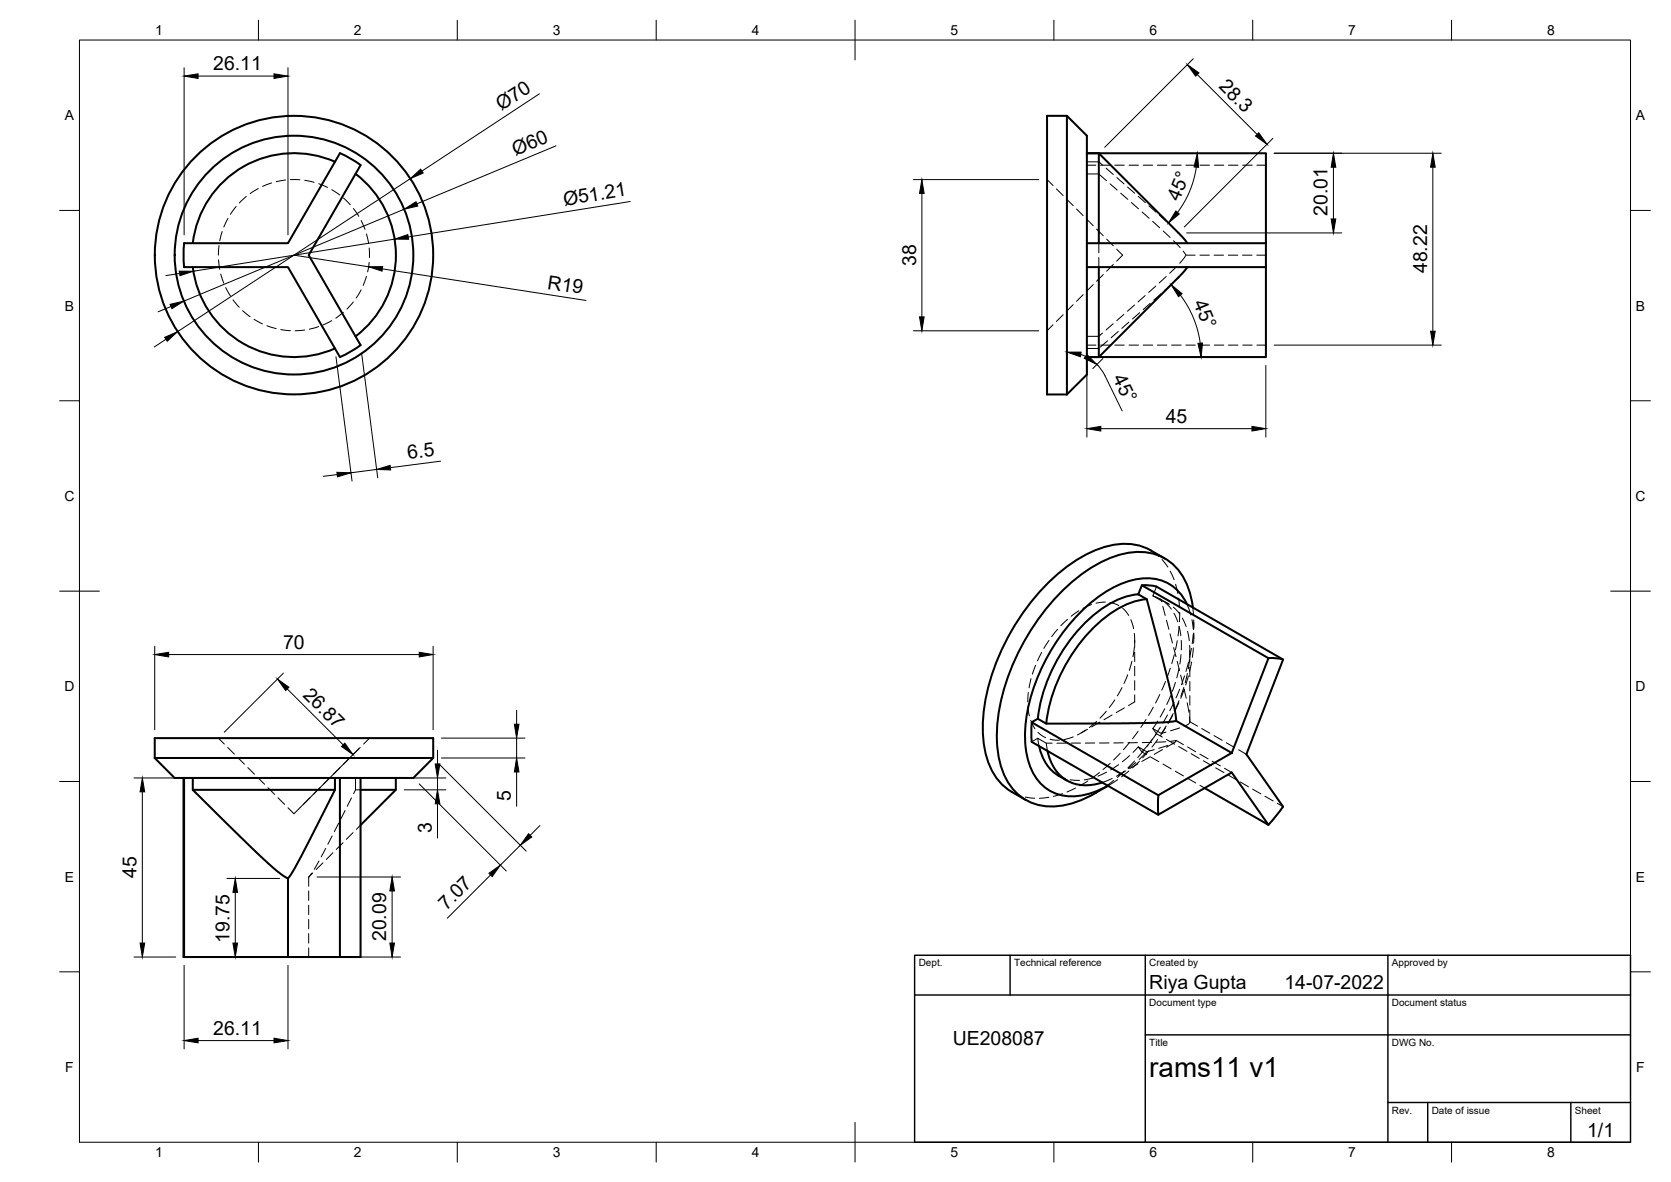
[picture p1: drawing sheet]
<svg xmlns="http://www.w3.org/2000/svg" width="420mm" height="297mm" viewBox="0 0 420 297" stroke-linecap="round" stroke-linejoin="round" font-family="sans-serif">
<!-- layer: Hidden -->
<g fill="none" stroke="#000" stroke-width=".25">
<path d="M55.9 58.2l-.6 2.3M57.3 54.9l-1 2.2M59.4 51.9l-1.5 2M61.9 49.4l-1.7 1.6M64.9 47.4l-2 1.2M68.3 46l-2.3 .8M71.8 45.2l-2.4 .5M73 45.1l2.4 .1M76.6 45.3l2.4 .5M80.1 46.2l2.3 .9M83.4 47.7l2 1.3M86.4 49.8l1.7 1.7"/>
<path d="M88.9 52.4l1.3 2M90.8 55.4l1 2.2M92.1 58.8l.6 2.3M263.3 45.1l1.5 1.5M265.6 47.5l1.7 1.6M268.1 50l1.7 1.7M270.7 52.5l1.7 1.7M273.2 55l1.7 1.7M273.3 40.7h3l.9 .8M273.3 43.7h3M273.3 41.5h2.2M275.7 57.6l1.7 1.7"/>
<path d="M276.4 43.8l1.8 1.6M276.7 41.5h2.4M278.1 42.3l1.8 1.5M279.1 46.2l1.8 1.6M280.3 41.5h2.4M280.8 44.6l1.8 1.6M281.8 48.5l1.8 1.6M283.5 47l1.8 1.6M283.9 41.5h2.4M284.5 50.9l1.8 1.6M286.2 49.3l1.8 1.6M287.2 53.3l1.7 1.5"/>
<path d="M287.4 41.5h2.4M288.9 51.7l1.8 1.6M289.8 55.6l1.8 1.6M291 41.5h2.4M291.5 54.1l1.8 1.6M292.5 58l1.7 1.7M294.2 56.5l1.7 1.6M294.6 41.5h2.4M298.2 41.5h2.3M301.8 41.5h2.3M305.3 41.5h2.4M308.9 41.5h2.4"/>
<path d="M312.5 41.5h2.4M316 41.5h2.3M54.9 65.3l.3 2.4M55.1 61.7l-.2 2.4M55.5 68.9l.8 2.3M56.7 72.3l1.2 2.1M58.6 75.4l1.6 1.8M61 78.1l1.9 1.5M86.3 78.5l-1.9 1.5M88.8 75.9l-1.6 1.8M90.8 72.8l-1.2 2.1M92.1 69.5l-.8 2.2"/>
<path d="M92.8 62.3l.1 2.4M92.8 65.9l-.4 2.4M267.3 79.1l-1.7 1.7M269.8 76.6l-1.7 1.7M272.4 74l-1.7 1.7M274.9 71.5l-1.7 1.7M276.3 61.1v2.4M276.3 64.7v2.4M277.4 69l-1.7 1.7M278.3 60.1l1.6 1.7M279.9 66.5l-1.6 1.6M280.8 62.6l1.5 1.5-1.5 1.5"/>
<path d="M282.6 79l-1.8 1.6M285.3 76.7l-1.8 1.5M286.6 78.6l-1.8 1.6M288 74.3l-1.8 1.6M289.2 76.2l-1.8 1.6M290.6 71.9l-1.8 1.6M291.9 73.8l-1.8 1.6M293.2 69.5l-1.7 1.6M294.5 71.4l-1.7 1.6M295.1 60.5l1.6 1.7M295.8 67l-1.7 1.7M296.3 69.7l-.9 .9"/>
<path d="M297.5 63.1l.7 1h2.3M298.1 64.3l-1.5 1.9M301.7 64.1h2.4M305.3 64.1h2.4M308.8 64.1h2.4M312.4 64.1h2.4M316 64.1h2.3M63.9 80.2l2.1 1.2M67.1 81.9l2.3 .7M70.6 82.8l2.4 .3M76.6 82.9l-2.4 .2M80.1 82.1l-2.3 .6"/>
<path d="M83.4 80.6l-2.2 1M264.8 81.6l-1.5 1.5M273.3 87.6h3M273.3 86.7h2.2M276.7 86.7h2.4M277.2 83.7l-.9 .8h-3M278.5 85.6l-1.8 1.6M279.9 81.4l-1.8 1.5M280.3 86.7h2.4M281.2 83.3l-1.8 1.6M283.9 80.9l-1.8 1.6M283.9 86.7h2.4"/>
<path d="M287.4 86.7h2.4M291 86.7h2.4M294.6 86.7h2.4M298.2 86.7h2.3M301.8 86.7h2.3M305.3 86.7h2.4M308.9 86.7h2.4M312.5 86.7h2.4M316 86.7h2.3M289.3 138.3l2 1.5M265.9 158.1l-1.5 1.9M268.4 155.6l-1.7 1.7"/>
<path d="M271.3 153.5l-2 1.4M274.4 151.9l-2.1 1M277.9 151.3l-2.3 .3M279.1 151.4l2.2 .8M282.3 152.9l1.5 1.8M284.4 155.7l.6 2.3M285.2 159.2l.1 2.3M289.9 149.7l2 1M290.8 147.4l-.9 2.3 2.1 1.3 .1 .2M291.7 150.5l2.1 1.3M292 151l2 .9M292.2 140.6l1.4 1.9"/>
<path d="M292.4 152.4l.6 2.3M292.9 151.3l1.6 1.8M293.3 155.8l.6 2.3M294.2 159.3l.6 2.3M294.2 143.5l1 2.2M295 152.6l1.7 1.7M295.2 154.1l.9 2.2M295.6 146.8l.6 2.3M296.4 150.3l.2 2.4M296.5 157.4l-.3 2.4M296.5 157.4l.4 2.4M296.6 153.9v2.4"/>
<path d="M297.3 155.3l1 2.2M298.4 151.8l1 2.8M298.6 158.6l.4 2.4M299.7 155.7l.3 2.4M299.9 152.7l.2 1.9M300 159.4l-.2 2.4M300.1 159.3v2.3M300.1 155.8v2.4M300.2 156.4v1.5M300.2 159.1v1.4M258.5 177.6l.3 2.3M258.6 174l-.2 2.4"/>
<path d="M259.2 170.5l-.5 2.4M260.4 167.2l-.8 2.2M261.9 164l-1 2.1M263.8 160.9l-1.3 2M278.2 178.7l-1.6 1.8M279.6 179.7l-2 1.2M280.3 175.9l-1.4 1.9M282.1 172.8l-1.2 2.1M282.7 177.9l-2 1.2M283.5 169.6l-.9 2.2M284.6 166.2l-.6 2.3M285.2 162.7l-.3 2.3"/>
<path d="M285.3 174.6v1.8l-1.5 .9M285.3 160.9v1.8M285.3 163.9v2.4M285.3 167.5v2.3M285.3 171v2.4M290 177.7l-1.2 2.1M291.6 174.5l-1 2.2M292.9 178.1l-1.2 2.1M293.1 171.3l-1 2.1M293.6 179.7l-1.2 2M294.3 167.9l-.8 2.3M294.3 174.9l-.9 2.1"/>
<path d="M294.9 179.8l-1.2 2.1M295 179.3l-1.2 2.1M295.1 162.7l.6 2.3M295.2 176.5l-1.1 2.1M295.3 164.5l-.7 2.3M295.6 171.5l-.8 2.2M296 166.2l.6 2.3M296 161l-.4 2.3M296.4 176.6l-1 2.1M296.4 168l-.5 2.4M296.5 176.1l-1 2.2M296.6 173.2l-.9 2.2"/>
<path d="M296.9 169.7l.5 2.3M296.9 164.5l-.2 2.4M297 160.9v2.4M297.7 172.7l-.8 2.3M297.7 173.1l.6 2.4M297.8 173.3l-.9 2.2M297.8 169.8l-.7 2.3M298.5 176.6l.4 2.4M298.6 169.3l-.6 2.3M298.8 169.8l-.7 2.3M298.8 166.4l-.6 2.3M299.1 165.7l-.3 2.4"/>
<path d="M299.1 162.2v2.3M299.2 163.5v3M299.2 167.7v2.4M299.2 171.2v2.4M299.2 174.8v2.4M299.2 178.4v3M299.6 162.9l-.5 2.4M299.6 166.4l-.5 2.3M300.1 162.8l-.3 2.4M54.9 185.5l1.5 1.5M57.3 187.8l1.6 1.7M59.8 190.4l1.7 1.7"/>
<path d="M62.3 192.9l1.7 1.7M64.8 195.4l1.7 1.7M67.4 197.9l1.6 1.7M80.5 197.9l-1.7 1.7M83 195.4l-1.7 1.7M85.5 192.9l-1.7 1.7M88.1 190.4l-1.7 1.7M89.4 195.5v3l-.5 .9M89.4 198.5h1.3M90.6 187.8l-1.7 1.7M92.9 185.5l-1.5 1.5M254.4 199l2.2 1"/>
<path d="M259.2 181l1 2.1M260.9 185.5l2.2 1.3h1.5M260.9 185.5l.4 2M260.9 185.5l-1.5 .9M261 184l1.9 1.4M263.1 186.8l.3 1.9M264 185.8l2.4 .2M266.1 194.9l1.8 .8M267.2 199.5l-2.3 .6M268.1 186.7l-2.4 .1M269.1 196l2.3 .1M269.3 186.7h2.4"/>
<path d="M269.8 185.2l-2.3 .7M270.4 198l-2.1 1M272.9 183.5l-2 1.2M273.5 183.3l-1.6 .9M273.5 196.2l-2 1.3M274.9 195.4l-2.3 .6M275.3 186.7h-2.4M275.7 181.3l-1.8 1.5M276.4 194.1l-1.9 1.5M276.5 181.5l-2 1.2M277.2 198.2l-1.7 1M278.2 194.1l-2.1 1"/>
<path d="M278.8 186.7h-2.3M279.1 191.8l-1.8 1.6M279.7 195.6l-2.5 1M280 196.1l-1.9 1.5M281 195.9l-2.4 1.6 .4-.3M281.3 192.2l-2 1.3M281.7 189.3l-1.7 1.7M282.4 186.7h-2.4M282.7 193.8l-2 1.3M282.7 193.8l-1.7 1.6M283 193.7l-1.9 1.1M283.9 193.7l-1.9 1.5"/>
<path d="M284 186.6l-1.5 1.8M284 189.9l-1.8 1.5M285.3 191.2l-1.7 1.8M285.6 191.6l-1.9 1.5M286 186.6l-2.4 .1M286.1 192l-2.1 1.2M286.2 183.8l-1.4 1.9M286.2 187.7l-1.3 1.4M286.5 191.3l-1.7 1.7M287.6 188.6l-1.5 1.8M288.2 180.8l-1.3 2M288.4 188.9l-2 1.9"/>
<path d="M288.6 187.2l-1.5 1.8M288.9 188.7l-1.6 1.7M289.2 190.2l-2.1 1.2M289.3 190.2l2.1 1.2M289.6 186.6h-2.4M289.8 185.7l-1.4 1.9M289.9 183.1l2.1 1.2 1.2-.3M289.9 183.1l.9 1.3M290.2 188.4l-1.8 .5-2.2-1.2 .9 1.3 1.2 .6M290.8 184.4l-1.4 1.9M290.8 184.4l1.4 .8M291.1 185.9l-1.5 1.8"/>
<path d="M291.1 181.2l-1.2 1.9M291.8 182.7l-1.4 2M292.3 188.4l-2.1 1.2M292.4 192l2.1 1.2M293.1 182.9l-1.3 2M293.1 186.4l-2.3 .1M293.2 182.4l-1.2 1.9M293.3 185.8l2 1.2M293.6 187.3l-2.2 .8M295.2 186.7l-1.9 1.1M295.5 193.8l2.1 1.2M295.7 186.1l-.3 .4-.7 .4"/>
<path d="M295.7 186.1l-1.4 .2M295.7 186.1l1.9 1M296.4 187.6l2 1.2M296.6 182.9l-2.3 .7M298.6 187.7l2.1 1.2M298.6 195.6l2.1 1.2M299.1 180.1l.1 1.3M299.2 181.4l-.4 .6-1.1 .5M299.2 181.4l1.9 1.1M299.5 189.4l2 1.2M301.7 189.5l2.1 1.2M301.7 197.4l1.2 .6"/>
<path d="M302.2 183.1l2 1.2M302.6 191.2l2 1.2M304.8 191.3l2.1 1.2M305.2 184.9l2.1 1.2M305.7 193l2 1.1M307.9 193.1l1.8 1M308.3 186.7l2.1 1.1M308.8 194.7l2 1.2M311.4 188.4l2 1.2M311.9 196.5l2 1.2M315 198.3l2 1.2M69.9 200.5l1.7 1.6"/>
<path d="M72.4 203l1.5 1.5 1.5-1.5M77.9 200.5l-1.6 1.6M78.4 219.4l-.8 1M78.7 219.4l-1.1 1M80.2 216.4l-1.2 2M81.2 216.8l-1.7 1.7M81.9 213.2l-1.1 2.1M83.5 210.1l-1.1 2.1M83.7 214.3l-1.7 1.7M85.2 206.9l-1.1 2.1M86.3 211.8l-1.7 1.7M86.8 203.7l-1.1 2.1"/>
<path d="M88.4 200.5l-1.1 2.1M88.8 209.2l-1.7 1.7M90.7 207.4l-1.1 1M257.8 200.3l2.4 .3M263.7 200.4l-2.4 .2M318.1 200.1l2 1.2M321.2 201.9l1.4 .8M77.6 220.4v2.3M77.6 223.9v2.4M77.6 227.5v2.4M77.6 231v2.4M77.6 234.6v2.4"/>
<path d="M77.6 238.2v2.3"/>
</g>
<!-- layer: Visible -->
<g fill="none" stroke="#000" stroke-width=".51">
<path d="M85.5 38.5l-13.1 22.6h-26.1M85.5 38.5l2.7 1.3 2.5 1.7M268.3 29.1h-5v70h5M268.3 29.1l5 5v60l-5 5M268.3 29.1v70M276.3 38.5l20.4 20.4 1.8 2.2M276.3 38.5h-3h45v22.6M276.3 38.5v22.6M84.2 40.7a25.6 25.6 0 0 0-35.7 20.4M89.4 43.7a25.6 25.6 0 0 1 0 40.8M90.7 41.5l-13.1 22.6 13.1 22.6M46.3 67.1h26.1l13.1 22.6 2.7-1.3 2.5-1.7"/>
<path d="M46.3 61.1l-.2 3 .2 3M48.5 67.1a25.6 25.6 0 0 0 35.7 20.5M273.3 67.1h45v22.6h-45h3M273.3 61.1h45M276.3 67.1v22.6M298.5 67.1l-1.8 2.3-20.4 20.3M318.3 61.1v6M286.2 149.3a23.1 23.1 0 0 0-14.1 7.9 41.6 41.6 0 0 0-11.1 23.4M287.1 147.1h1.9l1.8 .3 31.8 18.3-9.2 23.9 9.2 13.1-3.7 4.6M288.4 150.6a23.1 23.1 0 0 0-14.1 7.8 41.6 41.6 0 0 0-11.2 23.5M292.9 140.4a17 17 0 0 0-9.7-3.7 24.5 24.5 0 0 0-14.1 5.1 56.2 56.2 0 0 0-21.8 37.9 24.5 24.5 0 0 0 2.6 14.8 12.6 12.6 0 0 0 4.5 4.5l3.5 2M298.4 151.8a11 11 0 0 0-13.3-6.1 31.7 31.7 0 0 0-16 11 47.3 47.3 0 0 0-11.4 27.7 17.6 17.6 0 0 0 3.8 12.3 11.3 11.3 0 0 0 12 2.9l3.3-1.3 1.8-.9a33.3 33.3 0 0 1-10.7 4.9 13.1 13.1 0 0 1-16.3-9.9 37.7 37.7 0 0 1 2.2-23.3 55.7 55.7 0 0 1 19.3-25.6 23 23 0 0 1 14.7-4.7 12.9 12.9 0 0 1 11.3 9.9l.8 4"/>
<path d="M319 165.4h1.9l1.7 .3M38.9 190.5v-5h70v5M38.9 190.5l5 5h60l5-5M38.9 190.5h70M46.1 195.5v45h.2M46.3 195.5v45h26.1M48.5 195.5v3l17.2 16.8 3.6 3.3 3.1 2.2v19.7M48.5 198.5h35.7M84.2 195.5v3l-8.5 16.8-1.9 3.4-1.4 2.1M85.5 195.5v45h-13.1M90.7 195.5v45h-5.2M90.7 198.5h8.8"/>
<path d="M99.5 195.5v3l-8.8 8.9M259.4 181.5l1.5-.9 2.2 1.2 24.9-.1 5.3-.2 2.4-.3 14 8-18.5 10.6zM259.4 181.5v4.9l31.8 18.4 18.5-10.7 9.2 13.2-16-9.3M261.3 187.5a11.4 11.4 0 0 0 7 8.6M263.4 188.7a9.8 9.8 0 0 0 9.6 8.6l2.7-.3 1.5-.4M291.3 199.8v4.9M295.7 181.2l-.3-3-1.2-5.2-5.8-22.4-2.2-1.2 .9-2.3 31.8 18.3-9.2 23.8"/>
<circle cx="73.9" cy="64.1" r="30"/>
<circle cx="73.9" cy="64.1" r="35"/>
</g>
<!-- layer: Border -->
<g fill="none" stroke="#000" stroke-width=".25">
<path d="M20 10.1h390v276.9h-390zM65 5.1v5M115 5.1v5M165 5.1v5M215 5.1v10M265 5.1v5M315 5.1v5M365 5.1v5M15 52.9h5M410 52.9h5M15 100.7h5M410 100.7h5"/>
<path d="M15 148.6h10M405 148.6h10M15 196.4h5M410 196.4h5M15 244.2h5M410 244.2h5M65 287v5M115 287v5M165 287v5M215 282.1v9.9M265 287v5M315 287v5"/>
<path d="M365 287v5"/>
</g>
<!-- layer: TitleBlock -->
<path d="M230 240.1h180v46.9h-180zM230 250h180M254 240.1v9.9M288 240.1v46.9M349 240.1v46.9M288 260.1h122M349 277.1h61M359 277.1v9.9M395 277.1v9.9" fill="none" stroke="#000" stroke-width=".36"/>
<!-- layer: Dimensions -->
<g fill="none" stroke="#000" stroke-width=".25">
<path d="M46.3 17v42M49.8 19.1h19.1M72.4 17v42M300 14.8l-22.2 22.2M301 18.7l15.1 15.1M135.6 23.6l-29.5 19.4M139.8 36.6l-35 14.6M320.1 34.8l-22.3 22.3M320.4 38.5h42M101.6 52.6l-55.4 23.1M103.2 44.9l-58.5 38.4M158.5 50.6l-55.8 8.9"/>
<path d="M229.7 45.1h31.5M231.8 48.6v31M298.4 58.5h39M300.8 42a24.8 24.8 0 0 1-4.7 11.4M335.3 42v13M360.3 42v41.2M43 77l-3.2 1.4M45.2 68.7l-3.5 .6M73.9 64.1l18.8 2.9M96.1 67.6l51.2 7.9M99.2 60.1l-50.6 8.1M296.8 74.2a25.7 25.7 0 0 1 5 12"/>
<path d="M41.7 85.3l-2.9 1.9M84.5 89.6l4 31.3M90.9 88.8l4.1 31.3M229.7 83.1h31.5M271.7 89.1l1.3 .5M273.3 91.8v18M275.8 91.6l1.2 1.3 .9 1.5M277.3 90.1l-2.5 2.5M277.9 94.5l4.3 8.8M318.3 91.8v18M320.4 86.7h42M84.8 119.3l-3.5 .4"/>
<path d="M94.7 118l-6.5 .8M110.8 115.9l-12.6 1.6M276.8 107.7h38M38.9 162.4v21M42.4 164.5h63M71.2 169.2l-14.8 14.8M72.2 173.1l14.1 14.1M108.9 162.4v21M129.9 178.5v3.5M33.7 195.5h10.5M35.8 199v38M90.2 188.2l-14.8 14.8"/>
<path d="M101.6 195.5h10.5M101.6 198.5h10.5M105.4 197l21.9 21.9M110 188.5v3.5M110 195.5v3M110.4 192l21.9 21.9M111 185.5h21M111 190.5h21M129.9 185.5v5M129.9 194v8.6M110 202v8.6M123.3 219.9l-10.8 10.8"/>
<path d="M130.8 212.4l-5 5M135.8 207.5l-2.5 2.4M57.1 220.8h13.2M59.2 224.2v12.8M79.7 220.4h21M98.6 223.9v13.1M33.7 240.5h10.5M46.3 242.6v21M57.1 240.5h13.2M72.4 242.6v21M79.7 240.5h21M49.8 261.5h19.1"/>
</g>
<g fill="#000" stroke="#000" stroke-width=".25">
<path d="M46.3 19.1l3.5-.6v1.2zM68.9 18.5l3.5 .6-3.5 .6zM298.6 16.2l2.9 2.1-.9 .8zM315.7 34.2l.8-.8 2.1 2.9zM99.2 60.1l3.4-1.1 .1 1.1zM101.6 52.6l3-1.9 .5 1.1zM103.2 44.9l2.6-2.4 .6 1zM231.8 45.1l.6 3.5h-1.2zM295.7 53l.8 .8-2.7 2.2zM301.1 38.5l.3 3.5h-1.2zM334.7 55h1.2l-.6 3.5zM335.3 38.5l.6 3.5h-1.2z"/>
<path d="M360.3 38.5l.6 3.5h-1.2zM42.8 76.5l3.4-.8-3 1.9zM45.1 68.1l3.5 .1-3.3 1.1zM92.7 67h3.5l-.1 1.1zM231.2 79.6h1.2l-.6 3.5zM294.5 71.6l2.7 2.2-.9 .8zM41.4 84.8l3.3-1.5-2.6 2.5zM268.3 88.5h3.5l-.1 1.1zM273.3 89.1l2.5 2.5-3.2-1.5zM301.2 86.3l1.2-.1-.4 3.5zM359.7 83.2h1.2l-.6 3.5zM84.7 118.7l3.5 .1-3.3 1z"/>
<path d="M94.7 118l3.4-1 .1 1.1zM273.3 107.7l3.5-.5v1.1zM314.8 107.2l3.5 .5-3.5 .6zM38.9 164.5l3.5-.6v1.2zM69.8 170.7l2.8 2-.8 .8zM105.4 163.9l3.5 .6-3.5 .6zM35.8 195.5l.6 3.5h-1.2zM85.9 187.6l.8-.8 2.1 2.8zM109.4 192h1.2l-.6 3.5zM129.3 182h1.2l-.6 3.5zM129.9 190.5l.6 3.5h-1.2zM110 198.5l.6 3.5h-1.2z"/>
<path d="M122.9 219.5l2.9-2.1-2 2.9zM132.9 209.5l.8 .8-2.9 2.1zM35.2 237h1.2l-.6 3.5zM59.2 220.8l.5 3.4h-1.1zM58.6 237h1.1l-.5 3.5zM98.6 220.4l.6 3.5h-1.2zM98 237h1.2l-.6 3.5zM46.3 261.5l3.5-.6v1.2zM68.9 260.9l3.5 .6-3.5 .6z"/>
</g>
<text font-size="7" x="289" y="270.6">rams11 v1</text>
<g font-size="4.9">
<text x="53.6" y="17.7">26.11</text>
<text x="306.3" y="21.9" transform="rotate(45 306.3 21.9)">28.3</text>
<text x="126.1" y="28" transform="rotate(-33 126.1 28)">Ø70</text>
<text x="129.6" y="39.2" transform="rotate(-23 129.6 39.2)">Ø60</text>
<text x="141.9" y="51.7" transform="rotate(-9 141.9 51.7)">Ø51.21</text>
<text x="296.5" y="50.7" transform="rotate(-68 296.5 50.7)">45°</text>
<text x="333.8" y="54.3" transform="rotate(-90 333.8 54.3)">20.01</text>
<text x="230.3" y="66.9" transform="rotate(-90 230.3 66.9)">38</text>
<text x="358.8" y="68.7" transform="rotate(-90 358.8 68.7)">48.22</text>
<text x="137.5" y="72.5" transform="rotate(9 137.5 72.5)">R19</text>
<text x="300" y="76" transform="rotate(67 300 76)">45°</text>
<text x="279.7" y="95" transform="rotate(64 279.7 95)">45°</text>
<text x="293.1" y="106.3">45</text>
<text x="102.7" y="115.5" transform="rotate(-7 102.7 115.5)">6.5</text>
<text x="71.2" y="163">70</text>
<text x="76" y="174.8" transform="rotate(45 76 174.8)">26.87</text>
<text x="128.4" y="201.4" transform="rotate(-90 128.4 201.4)">5</text>
<text x="108.5" y="209.4" transform="rotate(-90 108.5 209.4)">3</text>
<text x="34.3" y="220.6" transform="rotate(-90 34.3 220.6)">45</text>
<text x="112.3" y="228.9" transform="rotate(-45 112.3 228.9)">7.07</text>
<text x="57.7" y="236.9" transform="rotate(-90 57.7 236.9)">19.75</text>
<text x="97.1" y="236.5" transform="rotate(-90 97.1 236.5)">20.09</text>
<text x="289" y="248.5">Riya Gupta</text>
<text x="323" y="248.5">14-07-2022</text>
<text x="53.6" y="260">26.11</text>
<text x="239.6" y="262.7">UE208087</text>
<text x="399.1" y="285.7">1/1</text>
</g>
<g font-size="3.5">
<text x="39" y="8.8">1</text>
<text x="89" y="8.8">2</text>
<text x="139" y="8.8">3</text>
<text x="189" y="8.8">4</text>
<text x="239" y="8.8">5</text>
<text x="289" y="8.8">6</text>
<text x="339" y="8.8">7</text>
<text x="389" y="8.8">8</text>
<text x="16.3" y="30.2">A</text>
<text x="411.3" y="30.2">A</text>
<text x="16.3" y="78">B</text>
<text x="411.3" y="78">B</text>
<text x="16.2" y="125.9">C</text>
<text x="411.2" y="125.9">C</text>
<text x="16.2" y="173.7">D</text>
<text x="411.2" y="173.7">D</text>
<text x="16.3" y="221.6">E</text>
<text x="411.3" y="221.6">E</text>
<text x="16.4" y="269.4">F</text>
<text x="411.4" y="269.4">F</text>
<text x="39" y="290.8">1</text>
<text x="89" y="290.8">2</text>
<text x="139" y="290.8">3</text>
<text x="189" y="290.8">4</text>
<text x="239" y="290.8">5</text>
<text x="289" y="290.8">6</text>
<text x="339" y="290.8">7</text>
<text x="389" y="290.8">8</text>
</g>
<g font-size="2.5">
<text x="231" y="242.9">Dept.</text>
<text x="255" y="242.9">Technical reference</text>
<text x="289" y="242.9">Created by</text>
<text x="350" y="242.9">Approved by</text>
<text x="289" y="252.8">Document type</text>
<text x="350" y="252.8">Document status</text>
<text x="289" y="262.9">Title</text>
<text x="350" y="262.9">DWG No.</text>
<text x="350" y="279.9">Rev.</text>
<text x="360" y="279.9">Date of issue</text>
<text x="396" y="279.9">Sheet</text>
</g>
</svg>
